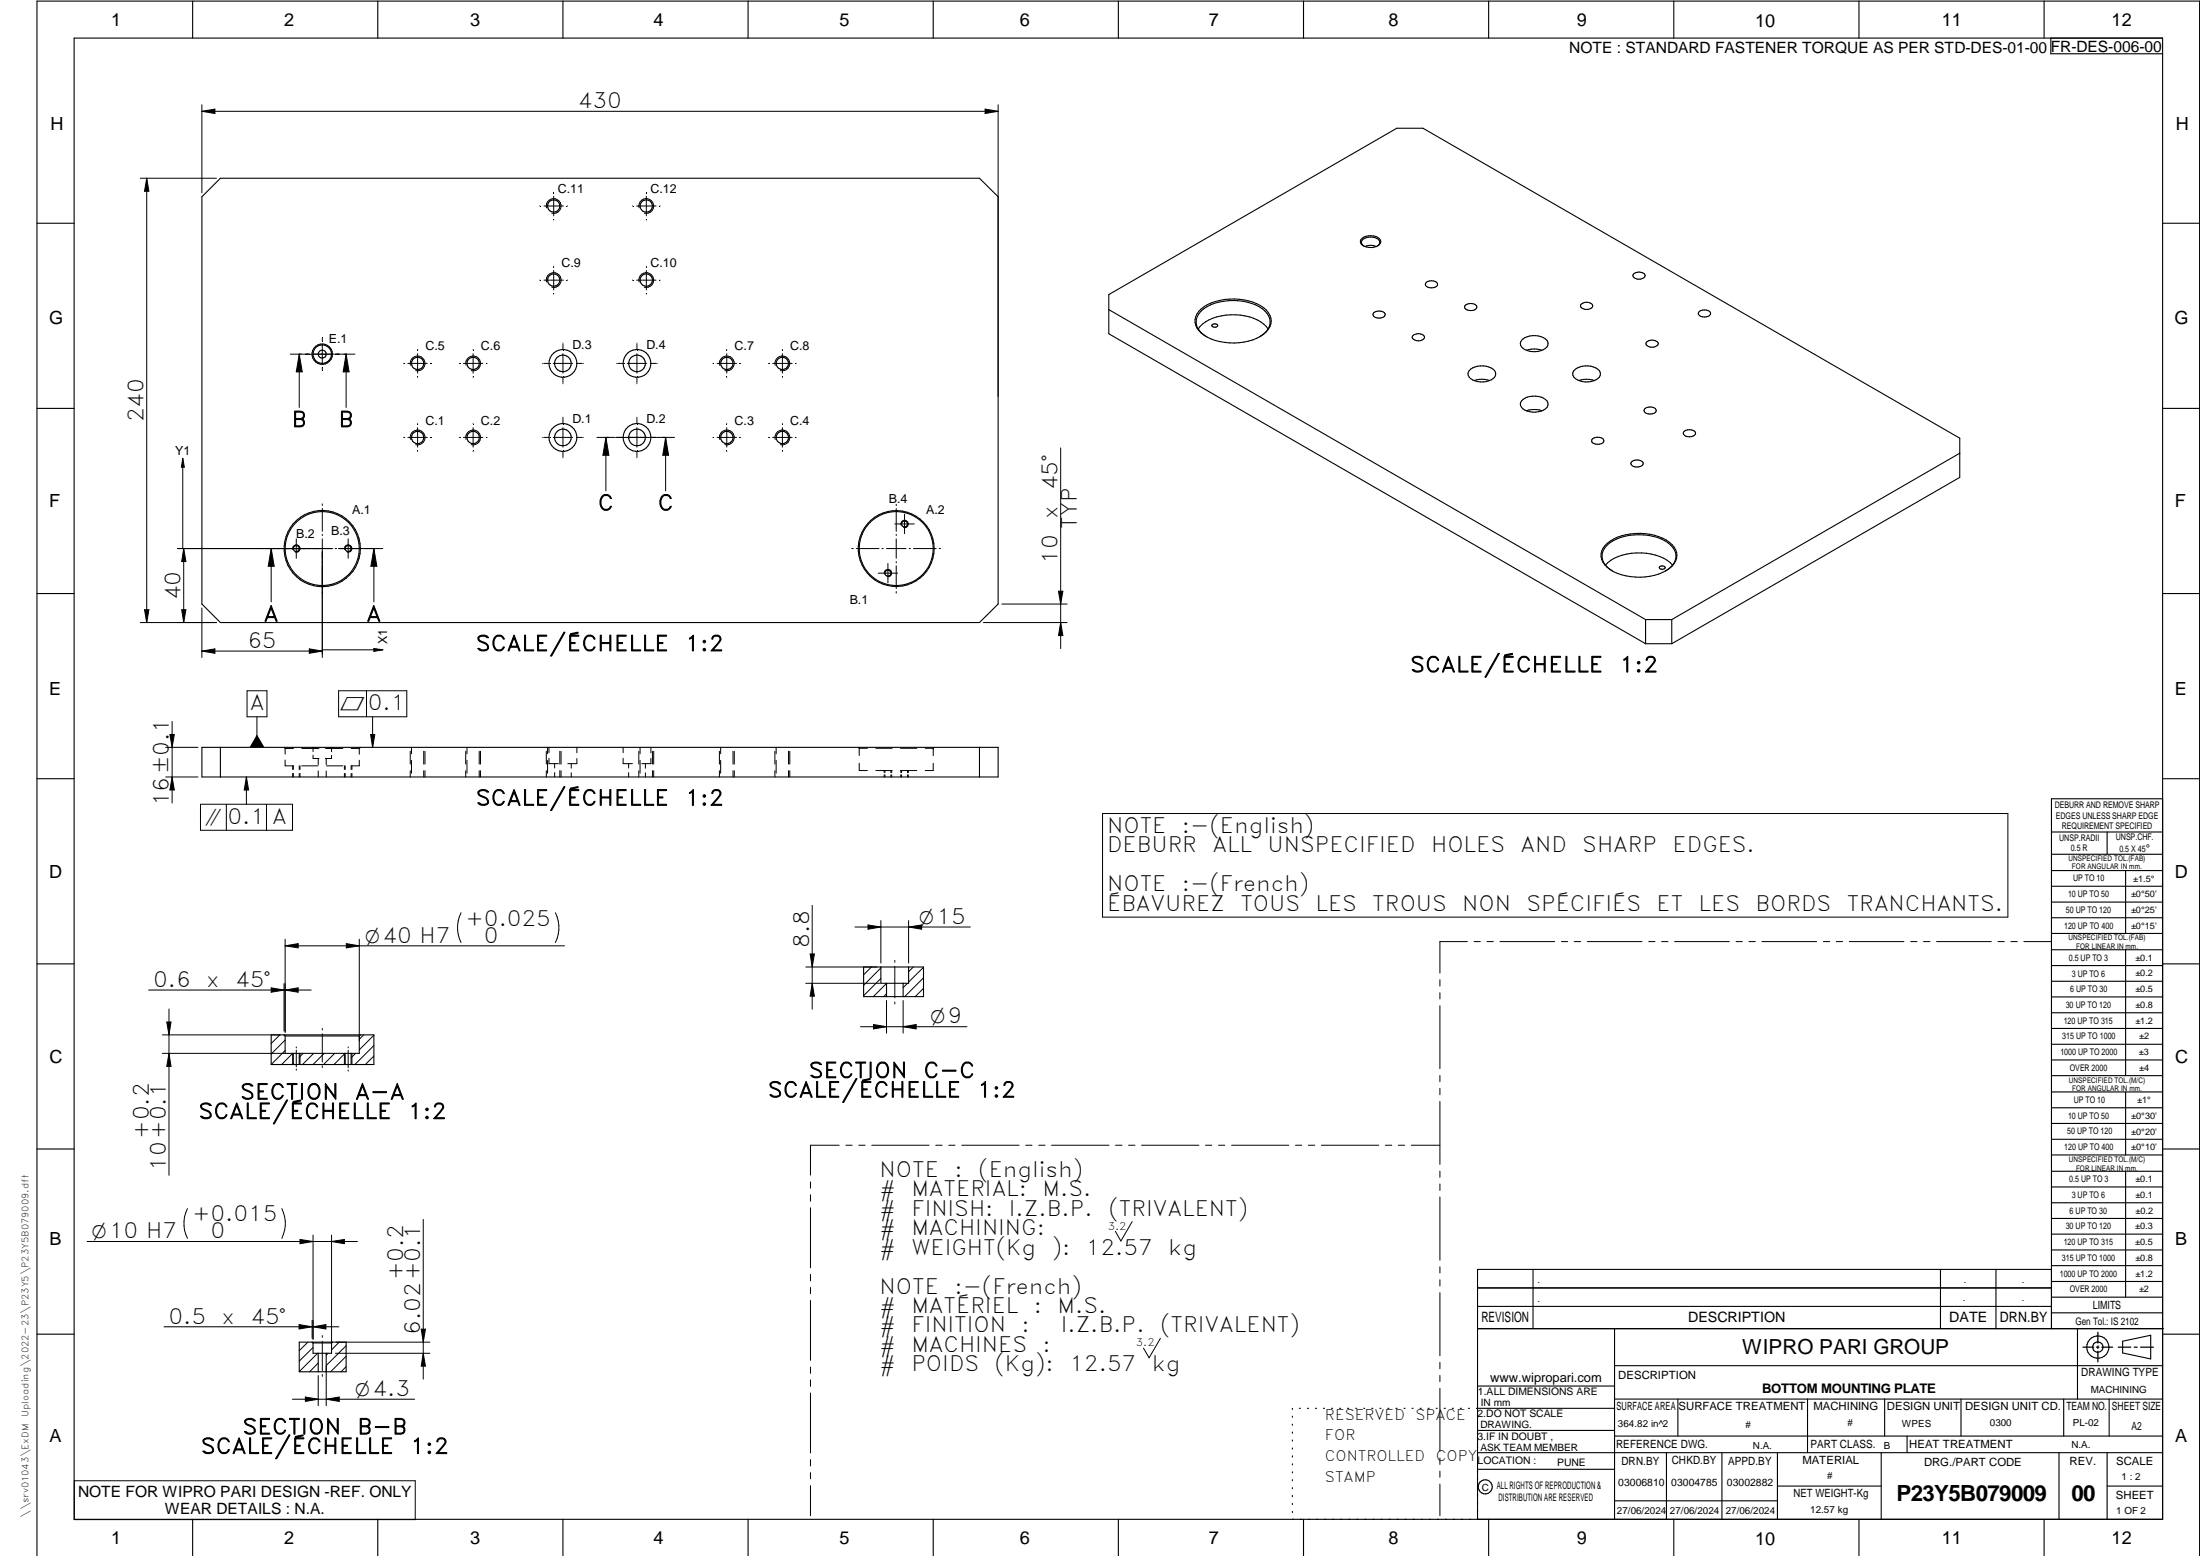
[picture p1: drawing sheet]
<svg xmlns="http://www.w3.org/2000/svg" width="594mm" height="420mm" viewBox="0 0 594 420" stroke-linecap="round" stroke-linejoin="round" font-family="sans-serif">
<g fill="none" stroke="#000" stroke-width=".3">
<path d="M20 10.3h564v400h-564zM52 .3v10M102 .3v10M152 .3v10M202 .3v10M252 .3v10M302 .3v10M352 .3v10M402 .3v10M452 .3v10M502 .3v10M552 .3v10"/>
<path d="M553.8 10.3v4.2h30.2M54.5 53.1l5-5h205l5 5v110l-5 5h-205l-5-5zM10 60.3h10M367.9 64.3a3.8 3.8 0 0 1 4.9 .6 1.68 1.68 0 0 1-1.8 1.9h-.7a2.81 2.81 0 0 1-2.9-1.4v-.4zM371.6 66.5a3.9 3.9 0 0 0-3 0M372 66.4a1.08 1.08 0 0 0 .6-1.1 1.08 1.08 0 0 0-.8-.9 3.3 3.3 0 0 0-4.1 .7 1.12 1.12 0 0 0 .6 1.3M385.2 76.2l1.3-.4a1.2 1.2 0 0 1 1.6 1.3 2.3 2.3 0 0 1-3.1 0l-.1-.3zM441.2 73.9a2.05 2.05 0 0 1 3 .5 1.89 1.89 0 0 1-3.3 0zM584 60.3h10M299.4 83.6l145 83.7M327.3 87.7l.9-.2 .6 .4a.91 .91 0 0 1-1.6 0zM341.2 90.2a15.2 15.2 0 0 1-16.8-.3 4 4 0 0 1 0-6.5 15.2 15.2 0 0 1 15-1.4 5.2 5.2 0 0 1 3.8 5.4 5.5 5.5 0 0 1-3.1 3.5"/>
<path d="M341.7 89.7a3.9 3.9 0 0 0-.8-6.3 15.2 15.2 0 0 0-15.9 0 4 4 0 0 0 0 7l.8 .5M342.4 88.9a10.1 10.1 0 0 0-7.5-3.8 13.1 13.1 0 0 0-10.8 3l-.6 .8M371 84.4a2.05 2.05 0 0 1 3.1 .5 1.79 1.79 0 0 1-2.7 .8 .79 .79 0 0 1-.6-.5 .79 .79 0 0 1 .2-.8zM381.7 90.5a2.05 2.05 0 0 1 3 .6 1.92 1.92 0 0 1-3.4 0zM395.8 82.3a2.05 2.05 0 0 1 3 .6 1.92 1.92 0 0 1-3.3 0zM411.3 91.5a5.4 5.4 0 0 1 6.4 .4 1.65 1.65 0 0 1-.9 2.5 4.9 4.9 0 0 1-6.2-1.1 1.49 1.49 0 0 1 .7-1.8zM412.2 94.6l2.1-.4 2.1 .4M427.1 82a1.97 1.97 0 0 1 3 .6 1.89 1.89 0 0 1-3.3 0zM444.8 92.2a2.05 2.05 0 0 1 3 .6 1.92 1.92 0 0 1-3.3 0zM458.9 84.1a2.05 2.05 0 0 1 3 .5 1.92 1.92 0 0 1-3.3 0zM10 110.3h10M396.7 100.1a5.2 5.2 0 0 1 6.9 0 1.65 1.65 0 0 1-.9 2.5 4.9 4.9 0 0 1-6.2-1.2v-.9z"/>
<path d="M398.1 102.7l2.1-.3 2 .3M411.3 107.9a5.4 5.4 0 0 1 6.4 .3 1.67 1.67 0 0 1-.9 2.5 5.4 5.4 0 0 1-5.9-.7 1.42 1.42 0 0 1 .4-2.1zM412.2 110.9l2.1-.3 2.1 .3M425 100.1a5.2 5.2 0 0 1 6.9 0 1.65 1.65 0 0 1-1 2.5 4.9 4.9 0 0 1-6.1-1.2v-.9zM426.3 102.7l2.1-.3 2.1 .3M430.1 118.4l1.4-.3a1.15 1.15 0 0 1 1.5 1.2 2.3 2.3 0 0 1-3.2 0v-.6zM444.2 110.3l1.4-.4a1.15 1.15 0 0 1 1.6 1.3 2.25 2.25 0 0 1-3.2 0l-.1-.3zM454.9 116.4a2.05 2.05 0 0 1 3 .6 1.92 1.92 0 0 1-3.4 0zM584 110.3h10M440.7 124.6a2.08 2.08 0 0 1 3 .5 1.92 1.92 0 0 1-3.3 0zM529.2 122.4l-77.8 44.9M433.5 152.6a12 12 0 0 1 9.8-3.3 11.5 11.5 0 0 1 8.3 3.3"/>
<path d="M448.1 153.1l.9-.3 .7 .4a.91 .91 0 0 1-1.7 0zM450.6 153.6a4.1 4.1 0 0 0 .2-7.2 15.3 15.3 0 0 0-16-.3 4.2 4.2 0 0 0-2.5 3.9 4.2 4.2 0 0 0 2.5 3.8 15.8 15.8 0 0 0 15.2 .3M450.8 153.5l-1.1 .7M451.3 153a3.9 3.9 0 0 0-.8-6.4 15.2 15.2 0 0 0-15.9 0 4 4 0 0 0 0 7l.8 .6M10 160.3h10M444.4 173.8l-145-83.7v-10.6l77.8-44.9h7.1l144.9 83.7v10.6l-77.8 44.9M444.4 167.3v6.5M444.4 167.3h7M444.4 173.8h7M451.4 167.3v6.5M584 160.3h10M10 210.3h10"/>
<path d="M54.5 201.8h215v8h-215zM59.5 201.8v8M264.5 201.8v8M584 215.7h-30v143.1M584 210.3h10M554 224.7h30M554 230.7h30M554 235.1h30M554 239.3h30M569 224.7v6M574 235.1v17M554 243.6h30"/>
<path d="M554 247.8h30M554 252.1h30M554 256.5h30M574 256.5v33.9M10 260.3h10M73.2 279.4h27.8v8h-27.8zM76.7 279.4l.3 .3M77 279.7h20M77 279.7v4.7h20v-4.7M97.3 279.4l-.3 .3M233.2 261.1h16.2v8h-16.2zM237.9 261.1v4.4h7.5v-4.4"/>
<path d="M239.4 265.5v3.6M243.9 265.5v3.6M554 260.7h30M554 265h30M554 269.2h30M554 273.5h30M554 277.7h30M584 260.3h10M79.2 284.4v3M80.8 284.4v3M93.2 284.4v3M94.8 284.4v3"/>
<path d="M554 282h30M554 286.2h30M554 290.4h30M554 294.9h30M554 299.1h30M574 294.9v17M10 310.3h10M554 303.4h30M554 307.6h30M554 311.9h30M554 316.3h30M574 316.3v34"/>
<path d="M584 310.3h10M554 320.5h30M554 324.8h30M554 329h30M554 333.2h30M554 337.5h30M399 358.8h185.2M399 352.8h155M399 347.8h155M414 342.8v16M436 358.8v51.5M524 342.8v16"/>
<path d="M539 342.8v16M554 341.8h30M554 346h30M554 350.3h30M554 354.5h30M554 342.8h-155v67.5M561 358.8v19M10 360.3h10M80.8 362.4h12.7v8h-12.7zM84.3 362.4l.2 .2M84.5 362.6h5M85.9 365.4v5"/>
<path d="M88.1 365.4v5M89.5 362.6v2.8h-5v-2.8M89.8 362.4l-.3 .2M399 374.3h37M436 377.8h148M453.1 377.8v10M488.1 377.8v14.5M508.9 377.8v10M529.5 377.8v10M557.3 377.8v10M569.5 377.8v10M573.2 362.2l7.6-1.6v6.3l-7.6-1.6z"/>
<path d="M584 368.8h-148M584 360.3h10M349 380.3v.3M349 382.4v.3M349 384.6v.3M349 386.7v.3M349 388.8v.3M349 391v.3M349 393.1v.3M349 395.3v.3M349 397.4v.3M349 399.5v.3"/>
<path d="M350.9 380.3h.2M353.1 380.3h.2M355.2 380.3h.3M357.4 380.3h.3M359.6 380.3h.3M361.7 380.3h.3M363.9 380.3h.3M366.1 380.3h.3M368.3 380.3h.2M370.4 380.3h.3M372.6 380.3h.3M374.8 380.3h.3"/>
<path d="M376.9 380.3h.4M379.1 380.3h.3M381.3 380.3h.3M383.4 380.3h.4M385.6 380.3h.3M387.8 380.3h.3M390 380.3h.3M392.2 380.3h.3M394.3 380.3h.3M396.5 380.3h.3M398.7 380.3h37.3M399 396.7h37"/>
<path d="M399 392.3h185M399 386.2h37M436 387.8h148M450 392.3v18M465 392.3v18M480 392.3v18M508 392.3v18M515 387.8v4.5M556 392.3v18M569 392.3v18M52 410.3v9.7M102 410.3v9.7"/>
<path d="M152 410.3v9.7M202 410.3v9.7M252 410.3v9.7M302 410.3v9.7M349 401.7v.3M349 403.8v.4M349 406v.3M349 408.1v.3M352 410.3v9.7M402 410.3v9.7M436 405.3h44M452 410.3v9.7"/>
<path d="M480 401.3h28M502 410.3v9.7M552 410.3v9.7M569 401.3h15M10 420v-419.7h584v419.7"/>
<circle cx="149.5" cy="55.6" r="1.66"/>
<circle cx="174.5" cy="55.6" r="1.67"/>
<circle cx="149.5" cy="75.6" r="1.66"/>
<circle cx="174.5" cy="75.6" r="1.67"/>
<circle cx="87" cy="95.6" r="2.76"/>
<circle cx="87" cy="95.6" r="1.07"/>
<circle cx="87" cy="95.6" r="2.5"/>
<circle cx="112.8" cy="98.1" r="1.66"/>
<circle cx="127.8" cy="98.1" r="1.66"/>
<circle cx="152" cy="98.1" r="2.25"/>
<circle cx="152" cy="98.1" r="3.8"/>
<circle cx="172" cy="98.1" r="3.8"/>
<circle cx="172" cy="98.1" r="2.25"/>
<circle cx="196.3" cy="98.1" r="1.67"/>
<circle cx="211.3" cy="98.1" r="1.66"/>
<circle cx="112.8" cy="118.1" r="1.67"/>
<circle cx="127.8" cy="118.1" r="1.66"/>
<circle cx="152" cy="118.1" r="2.26"/>
<circle cx="152" cy="118.1" r="3.8"/>
<circle cx="172" cy="118.1" r="2.24"/>
<circle cx="172" cy="118.1" r="3.7"/>
<circle cx="196.3" cy="118.1" r="1.67"/>
<circle cx="211.3" cy="118.1" r="1.66"/>
<circle cx="80" cy="148.1" r=".81"/>
<circle cx="87" cy="148.1" r="10.3"/>
<circle cx="87" cy="148.1" r="10"/>
<circle cx="94" cy="148.1" r=".81"/>
<circle cx="239.8" cy="154.8" r=".8"/>
<circle cx="242" cy="148.1" r="10.3"/>
<circle cx="242" cy="148.1" r="10"/>
<circle cx="244.2" cy="141.5" r=".81"/>
<circle cx="566.5" cy="363.7" r="1.39"/>
<circle cx="566.5" cy="363.8" r="3"/>
<circle cx="401.1" cy="401.5" r="1.9"/>
</g>
<g fill="none" stroke="#000" stroke-width=".27">
<path d="M54.5 28.3v23.8M54.5 30.1l3.5-.6v1.1zM54.5 30.1h215M266 29.5l3.5 .6-3.5 .5zM269.5 28.3v78.8M37.9 48.1h20.6M39.6 48.1l.6 3.5h-1.2zM39.6 48.1v120M145.7 55.6h.1M146.9 55.6h5.2M147.6 56.1a2 2 0 0 1 1.7-2.4 2 2 0 0 1 2.2 2.1 2 2 0 0 1-2.5 1.8M149.5 53v5.3"/>
<path d="M149.5 59.3v.1M153.2 55.6h.1M170.8 55.6h.1M171.9 55.6h5.3M172.6 56.1a2 2 0 0 1 1.8-2.4 2 2 0 0 1 2.1 2.2 2 2 0 0 1-2.5 1.7M174.5 59.3v.1M174.5 53v5.3M178.2 55.6h.1M145.7 75.6h.1M146.9 75.6h5.2M147.6 76.2a2 2 0 0 1 1.7-2.6 2 2 0 0 1 2.2 2.2 2 2 0 0 1-2.5 1.8M149.5 73v5.3"/>
<path d="M149.5 71.9v.1M149.5 79.3v.1M153.2 75.6h.1M170.8 75.6h.1M171.9 75.6h5.3M172.6 76.2a2 2 0 0 1 1.7-2.6 2 2 0 0 1 2.2 2.2 2 2 0 0 1-2.5 1.8M174.5 71.9v.1M174.5 79.3v.1M174.5 73v5.3M178.2 75.6h.1M78.4 95.6h17.4M80.8 95.6l.8 4.8h-1.6z"/>
<path d="M80.8 95.6v14.4M87 93v5.3M87 91.3v.7M87 99.3v.6M93.5 95.6l.8 4.8h-1.6zM93.5 95.6v14.4M109 98.1h.1M110.1 98.1h5.3M110.8 98.6a2 2 0 0 1 1.8-2.4 2 2 0 0 1 2.1 2.1 2 2 0 0 1-2.4 1.8M112.8 94.4h.1M112.8 95.5v5.3M124 98.1h.1"/>
<path d="M125.1 98.1h5.3M125.9 98.6a2 2 0 0 1 1.7-2.4 2 2 0 0 1 2.2 2.2 2 2 0 0 1-2.6 1.7M127.8 94.4h.1M127.8 95.5v5.3M131.4 98.1h.1M146.5 98.1h.1M146.8 98.1h1.4M149.4 98.1h5.2M152 92.6v.1M152 93v1.4M152 95.5v5.3M155.8 98.1h1.4"/>
<path d="M157.4 98.1h.1M166.5 98.1h.1M166.8 98.1h1.4M169.4 98.1h5.2M172 92.6v.1M172 93v1.4M172 95.5v5.3M175.8 98.1h1.4M177.4 98.1h.1M192.5 98.1h.1M193.6 98.1h5.3M194.3 98.6a2 2 0 0 1 1.8-2.4 2 2 0 0 1 2.2 2.2 2 2 0 0 1-2.6 1.7"/>
<path d="M196.3 95.5v5.3M196.3 94.4h.1M199.9 98.1h.1M207.5 98.1h.1M208.7 98.1h5.2M209.3 98.6a2 2 0 0 1 1.8-2.4 2 2 0 0 1 2.2 2.2 2 2 0 0 1-2.6 1.7M211.3 94.4h.1M211.3 95.5v5.3M214.9 98.1h.1M109 118.1h.1M110.1 118.1h5.3M110.8 118.7a2 2 0 0 1 1.7-2.6 2 2 0 0 1 2.2 2.2 2 2 0 0 1-2.4 1.8"/>
<path d="M112.8 115.5v5.2M112.8 101.8v.1M112.8 114.4v.1M124 118.1h.1M125.1 118.1h5.3M125.9 118.7a2 2 0 0 1 1.7-2.6 2 2 0 0 1 2.2 2.2 2 2 0 0 1-2.6 1.8M127.8 101.8v.1M127.8 114.4v.1M127.8 115.5v5.2M131.4 118.1h.1M146.5 118.1h.1M146.8 118.1h1.4"/>
<path d="M149.4 118.1h5.2M152 101.9v1.4M152 103.5v.1M152 112.6v.1M152 112.9v1.4M152 115.5v5.2M155.8 118.1h1.4M157.4 118.1h.1M161.2 118.1h4.8M163.6 118.1l.8 4.8h-1.6zM163.6 118.1v14.4M166.2 118.1h11"/>
<path d="M172 101.9v1.4M172 103.5v.1M172 112.6v.1M172 112.9v1.4M172 115.5v5.2M177.4 118.1h4.8M179.7 118.1l.8 4.8h-1.5zM179.7 118.1v14.4M192.5 118.1h.1M193.6 118.1h5.3M194.3 118.7a2 2 0 0 1 1.8-2.6 2 2 0 0 1 2.2 2.2 2 2 0 0 1-2.6 1.8M196.3 115.5v5.2"/>
<path d="M196.3 101.8v.1M196.3 114.4v.1M199.9 118.1h.1M207.5 118.1h.1M208.7 118.1h5.2M209.3 118.7a2 2 0 0 1 1.8-2.6 2 2 0 0 1 2.2 2.2 2 2 0 0 1-2.6 1.8M211.3 101.8v.1M211.3 114.4v.1M211.3 115.5v5.2M214.9 118.1h.1M49.4 123.8l.4 2.4h-.8zM49.4 123.8v24.3"/>
<path d="M87 136.1v.4M87 137.3v6.2M112.8 121.8v.1M127.8 121.8v.1M152 121.9v1.4M152 123.5v.1M172 121.9v1.4M172 123.5v.1M196.3 121.8v.1M211.3 121.8v.1M242 136.1v.4M242 137.3v6.2"/>
<path d="M244.3 138.9v5.2M286.4 120.9v54.2M47.9 148.1h41.9M49.6 148.1v20M49.6 148.1l.6 3.5h-1.1zM73.2 148.1l.8 4.8h-1.6zM73.2 148.1v14.4M79 148.4a1.01 1.01 0 0 1 .9-1.3 1.01 1.01 0 0 1 1.1 1.1 1.01 1.01 0 0 1-1.3 .9M80 145.5v5.2M87 144.3v.3M87 145.5v32M90.5 148.1h.4"/>
<path d="M93 148.4a1.01 1.01 0 0 1 .9-1.3 1.01 1.01 0 0 1 1.1 1.1 1.01 1.01 0 0 1-1.2 .9M94 145.5v5.2M101 148.1v14.4M101 148.1l.8 4.8h-1.6zM103.4 148.1h-12M230 148.1h.4M231.2 148.1h6.2M237.1 154.8h5.3M238.2 148.1h.3M238.8 155a.99 .99 0 0 1 .8-1.3 .99 .99 0 0 1 1.1 1.1 .99 .99 0 0 1-1.2 .9M239.4 148.1h5.2M239.8 152.1v5.3"/>
<path d="M241.6 141.5h5.3M242 144.3v.3M242 145.5v5.2M242 151.6v.4M242 152.8v6.1M242 159.7v.4M243.3 141.8a.99 .99 0 0 1 .8-1.3 .99 .99 0 0 1 1.1 1 .99 .99 0 0 1-1.2 1M245.5 148.1h.4M246.7 148.1h6.1M253.6 148.1h.4M285.8 159.6h1.2l-.6 3.5zM37.9 168.1h20.6"/>
<path d="M39 164.6h1.2l-.6 3.5zM49.1 164.6h1.1l-.6 3.5zM54.5 164.2v13.3M54.5 175.8l3.5-.6v1.2zM54.5 175.8h32.5M83.5 175.2l3.5 .6-3.5 .6zM87 175.5h16.4M101 175.1l2.4 .4-2.4 .4zM265.6 168.1h22.6M270.5 163.1h17.7M286.4 168.1l.6 3.5h-1.2zM45.9 198.3h1.2l-.6 3.5z"/>
<path d="M46.5 194.8v22M66.7 186.5h5.4v7h-5.4zM69.4 193.5v8.3M91.4 186.5h18.4v7h-18.4zM99 186.5v7M100.1 198.3h1.1l-.6 3.5zM100.6 193.5v8.3M44.7 209.8h8.8M44.7 201.8h8.8M46.5 209.8l.6 3.5h-1.2zM54.1 217.2h24.9v7h-24.9zM61.1 217.2v7"/>
<path d="M66.5 209.8l.6 3.5h-1.2zM66.5 209.8v7.4M72 217.2v7M76.7 201.8l.1 .1M76.9 202l.1 .1M77 202.1h2.2M77 205.2v1.6h2.2M77 202.1v1.5M79 206.8v1M79 208.8v1M79.2 206.8v1M79.2 208.8v1"/>
<path d="M80.8 206.8v1M80.8 208.9v.9M81 206.8v1M81 208.8v1M81.5 206.8h4.4M81.5 202.1h4.4M84.3 201.8v.1M84.4 202l.1 .1M84.5 203.9v.9h1.6M84.5 202.1v.8M84.5 202.1h1.6M85.9 204.8v1.7"/>
<path d="M85.9 208.2v1.6M87.8 202.1h1.7M88.1 204.8v1.7M88.1 208.2v1.6M88.2 206.8h4.4M88.2 202.1h4.4M89.5 202.1h.1M89.5 204v.8h-1.7M89.5 202.1v.9M89.8 201.8l-.1 .1M93 206.8v1M93 208.8v1"/>
<path d="M93.2 206.8v1M93.2 208.8v1M94.8 202.1h2.2M94.8 208.9v.9M95 206.8v1M95 208.8v1M97 205.3v1.5h-2.2v1M97 202.1v1.6M97.1 202.1h-.1M97.3 201.8l-.1 .1M110.8 202.9v3.4M110.8 208.1v1.7"/>
<path d="M111.1 201.8v1.7M111.1 205.3v3.5M114.4 202.9v3.4M114.4 208.1v1.7M114.8 202.9v3.4M114.8 208.1v1.7M125.8 202.9v3.4M125.8 208.1v1.7M126.1 201.8v1.7M126.1 205.3v3.5M129.4 202.9v3.4M129.4 208.1v1.7"/>
<path d="M129.7 202.9v3.4M129.7 208.1v1.7M147.5 202.9v3.4M147.5 208.1v1.7M147.9 201.8v1.7M147.9 205.3v3.5M148.2 204.8v1.4h2.6M148.2 201.8v1.4M149.8 206.2v1.2M149.8 208.6v1.2M151.2 202.9v3.4M151.2 208.1v1.7"/>
<path d="M151.5 202.9v3.4M151.5 208.1v1.7M154.3 206.2v1.2M154.3 208.7v1.1M155.8 204.8v1.4h-2.5M155.8 201.8v1.5M168.3 204.8v1.4h2.5M168.3 201.8v1.4M169.7 206.2v1.2M169.7 208.6v1.2M172.5 202.9v3.4M172.5 208.1v1.7"/>
<path d="M172.8 201.8v1.7M172.8 205.3v3.5M174.3 206.2v1.2M174.3 208.7v1.1M175.8 204.8v1.4h-2.5M175.8 201.8v1.5M176.2 202.9v3.4M176.2 208.1v1.7M176.5 202.9v3.4M176.5 208.1v1.7M194.3 202.9v3.4M194.3 208.1v1.7"/>
<path d="M194.6 201.8v1.7M194.6 205.3v3.5M197.9 202.9v3.4M197.9 208.1v1.7M198.3 202.9v3.4M198.3 208.1v1.7M209.2 202.9v3.4M209.2 208.1v1.7M209.6 201.8v1.7M209.6 205.3v3.5M212.9 202.9v3.4M212.9 208.1v1.7"/>
<path d="M213.3 202.9v3.4M213.3 208.1v1.7M231.8 201.8v.1M231.9 202l.1 .1M232 202.1h2.2M232 206.1v2h2.2M232 202.1v1.9M236.5 202.1h4.4M236.5 208.1h4.4M238.8 208.1v.5M238.8 209.2v.6M239 208.1v.5"/>
<path d="M239 209.2v.6M240.6 208.1v.6M240.6 209.3v.5M240.8 208.1v.5M240.8 209.2v.6M243.2 202.1h4.4M243.2 208.1h4.4M243.2 208.1v.5M243.2 209.2v.6M243.5 208.1v.5M243.5 209.2v.6M245.1 208.1v.6"/>
<path d="M245.1 209.3v.5M245.3 208.1v.5M245.3 209.2v.6M249.8 202.1h2.2M252 202.1h.1M252 206.1v2h-2.2M252 202.1v1.9M252.3 201.8l-.1 .1M297.7 219.7h244.5v27.9h-244.5zM77 255.4l3.5-.6v1.1zM77 253.6v25.1M77 255.4h75.4"/>
<path d="M93.5 254.8l3.5 .6-3.5 .5zM97 253.6v27.5M124.5 246.5a9 9 0 0 0 0 8M150 246.5a9 9 0 0 1 0 8M218.8 257.6h1.1l-.6 3.5zM219.3 244.5v28M230.9 250.3h31.1M234.4 249.8l3.5 .5-3.5 .6zM237.9 248.6v11.5M241.6 259.3v.5M245.4 248.6v11.5M245.4 250.3l3.5-.5v1.1z"/>
<path d="M396.2 254.3h-7.4v8.5M398.1 254.3h1.6M401.5 254.3h1.8M405 254.3h14.8M421.6 254.3h1.7M425.1 254.3h1.7M428.6 254.3h14.8M445.2 254.3h1.7M448.7 254.3h1.7M452.2 254.3h14.8M468.8 254.3h1.7M472.3 254.3h1.7"/>
<path d="M475.8 254.3h14.8M492.4 254.3h1.7M495.8 254.3h1.8M499.4 254.3h14.7M516 254.3h1.6M519.4 254.3h1.8M522.9 254.3h14.8M539.5 254.3h1.7M543 254.3h1.7M546.5 254.3h7.4M40.1 267.3h43.9M43.9 279.4h31.8"/>
<path d="M45 276h1.2l-.6 3.4zM45.6 272.5v44.9M73.2 266.7l3.5 .6-3.5 .6zM75.6 279.4l-2.4 2.4M76.7 265.6v12.8M77 267.3l3.5-.6v1.2zM87 277.7v.4M87 279.1v7.7M98.2 279.4l-1.2 1.2M101 279.5l-4 4M217.6 265.5h20M217.6 261.1h19.2"/>
<path d="M219.3 265.5l.6 3.5h-1.1zM232.4 277.2h28.7M235.3 261.1l-2.1 2.1M235.9 276.6l3.5 .6-3.5 .6zM237.9 264.2l-4.7 4.7M237.9 261.4l-4.7 4.7M239.4 270.2v8.8M239.4 268.4l-.8 .7M239.4 265.6l-3.6 3.5M241.6 260.9v8.6M241.6 270.6v.5M243.9 270.2v8.8"/>
<path d="M243.9 277.2l3.5-.6v1.2zM245.1 265.5l-1.2 1.2M246.6 261.1l-1.2 1.3M249.4 266.9l-2.3 2.2M249.4 264l-5.1 5.1M249.4 261.2l-4 4M388.8 264.5v1.8M388.8 268.1v1.6M388.8 271.6v17M43.9 284.4h33.2M45.6 284.4l.6 3.6h-1.2zM77 283.7l-3.8 3.7"/>
<path d="M77 280.8l-3.8 3.8M79 287.4v-3l-2.9 3M79.2 287.1l-.3 .3M80 282.7v.3M80 283.5v4.6M80 288.7v.3M81 284.4v3M81.9 284.4l-1.1 1.1M84.7 284.4l-3 3M87 287.8v.4M87.5 284.4l-3 3M90.4 284.4l-3 3"/>
<path d="M93 284.4v3l.2-.1M93.2 284.4l-3 3M94 282.7v.3M94 283.6v4.7M94 288.9v.3M95 284.4v3M96 284.4l-1.2 1.2M101 282.3l-5.2 5.1M101 285.2l-2.3 2.2M388.8 290.4v1.7M388.8 293.9v1.7M388.8 297.4v17"/>
<path d="M218.9 319.2v1.6M226.6 309.2h-7.7v8.1M228.4 309.2h1.7M231.9 309.2h1.7M235.4 309.2h15.5M252.7 309.2h1.7M256.2 309.2h1.7M259.7 309.2h15.5M277 309.2h1.7M280.5 309.2h1.7M284 309.2h15.5M301.2 309.2h1.8"/>
<path d="M304.8 309.2h1.7M308.3 309.2h15.5M325.5 309.2h1.7M329.1 309.2h1.6M332.6 309.2h15.4M349.8 309.2h1.7M353.3 309.2h1.7M356.8 309.2h15.5M374.1 309.2h1.7M377.6 309.2h1.7M381.1 309.2h7.7M388.8 316.2v1.7"/>
<path d="M388.8 319.7v1.7M23.5 335.2h73M50.6 326.3a9 9 0 0 0 0 8.1M76.1 326.3a9 9 0 0 1 0 8.1M81 334.7l3.5 .5-3.5 .6zM84.5 333.5v28.1M89.5 335.2l3.5-.5v1.1zM89.5 333.5v29.5M114.3 329.3v43.1M218.9 322.6v1.8M218.9 326.1v16.2M305.7 329.9l-3 5.2-1.5-2.6"/>
<path d="M388.8 323.2v17.1M44.3 358.3h47.2M80.8 357.7l3.5 .6-3.5 .6zM84.3 356.5v4.9M84.5 358.3l3.5-.6v1.2zM113.7 358.9h1.2l-.6 3.5zM218.9 344.1v1.8M218.9 347.6v1.7M218.9 351.2v16.1M388.8 342.1v1.6M388.8 345.6v1.7M388.8 349v17.1"/>
<path d="M78.9 377.8h33.1M82.5 377.2l3.4 .6-3.4 .6zM83.1 362.4l-2.3 2.3M84.5 363.9l-3.7 3.6M85.8 365.4l-5 5M85.9 371.4v8.2M85.9 368l-2.3 2.4M87 360.6v.5M87 362.2v7.9M87 371.1v.5M88.1 368.9v10.7M88.1 377.8l3.5-.6v1.2z"/>
<path d="M88.6 365.4l-.5 .5M90.6 365.4h25.5M90.8 362.4h25.3M91.6 362.4l-2.1 2.1M93.5 363.4l-5.4 5.3M93.5 366.2l-4.2 4.2M93.5 369l-1.4 1.4M114.3 365.4l.6 3.5h-1.2zM218.9 369.1v1.7M218.9 372.6v1.8M218.9 376.1v16.2M313.3 361.4l-3 5.2-1.5-2.6"/>
<path d="M388.8 367.9v1.7M388.8 371.4v1.7M388.8 374.9v17M20.1 399.8h92v10.5h-92zM218.9 394.1v1.8M218.9 397.6v1.7M388.8 393.7v1.7M388.8 397.2v1.7M218.9 401.2v8.1M388.8 400.7v8.6"/>
</g>
<path d="M566.5 359.7v3M562.5 363.8h2.9M566.1 363.8h.7M566.5 363.4v.7M566.5 364.9v2.8M567.6 363.8h2.9M572 363.8h3.4M576.3 363.8h.8M578 363.8h3.5" fill="none" stroke="#000" stroke-width=".34"/>
<g fill="#000">
<path d="M54.5 30.1l3.5-.6v1.1zM266 29.5l3.5 .6-3.5 .5zM39.6 48.1l.6 3.5h-1.2zM80.8 95.6l.8 4.8h-1.6zM93.5 95.6l.8 4.8h-1.6zM49.4 123.8l.4 2.4h-.8zM163.6 118.1l.8 4.8h-1.6zM179.7 118.1l.8 4.8h-1.5zM49.6 148.1l.6 3.5h-1.1zM73.2 148.1l.8 4.8h-1.6zM101 148.1l.8 4.8h-1.6zM285.8 159.6h1.2l-.6 3.5z"/>
<path d="M39 164.6h1.2l-.6 3.5zM49.1 164.6h1.1l-.6 3.5zM54.5 175.8l3.5-.6v1.2zM83.5 175.2l3.5 .6-3.5 .6zM101 175.1l2.4 .4-2.4 .4zM286.4 168.1l.6 3.5h-1.2zM45.9 198.3h1.2l-.6 3.5zM100.1 198.3h1.1l-.6 3.5zM46.5 209.8l.6 3.5h-1.2zM66.5 209.8l.6 3.5h-1.2zM69.4 198.3l2 3.5h-4zM77 255.4l3.5-.6v1.1z"/>
<path d="M93.5 254.8l3.5 .6-3.5 .5zM218.8 257.6h1.1l-.6 3.5zM234.4 249.8l3.5 .5-3.5 .6zM245.4 250.3l3.5-.5v1.1zM45 276h1.2l-.6 3.4zM73.2 266.7l3.5 .6-3.5 .6zM77 267.3l3.5-.6v1.2zM219.3 265.5l.6 3.5h-1.1zM235.9 276.6l3.5 .6-3.5 .6zM243.9 277.2l3.5-.6v1.2zM45.6 284.4l.6 3.6h-1.2zM81 334.7l3.5 .5-3.5 .6z"/>
<path d="M89.5 335.2l3.5-.5v1.1zM80.8 357.7l3.5 .6-3.5 .6zM84.5 358.3l3.5-.6v1.2zM113.7 358.9h1.2l-.6 3.5zM82.5 377.2l3.4 .6-3.4 .6zM88.1 377.8l3.5-.6v1.2zM114.3 365.4l.6 3.5h-1.2z"/>
</g>
<g font-size="6">
<text x="512.1" y="405.2">P23Y5B079009</text>
<text x="559.4" y="405.2">00</text>
</g>
<g font-size="5.7">
<text x="156.1" y="29.2">430</text>
<text x="38.7" y="114" transform="rotate(-90 38.7 114)">240</text>
<text x="78.8" y="115.3">B</text>
<text x="91.4" y="115.3">B</text>
<text x="161.5" y="137.8">C</text>
<text x="177.6" y="137.8">C</text>
<text x="285.5" y="132.3" transform="rotate(-90 285.5 132.3)">45°</text>
<text x="285.5" y="140.1" transform="rotate(-90 285.5 140.1)">x</text>
<text x="290.8" y="142.8" transform="rotate(-90 290.8 142.8)">TYP</text>
<text x="285.5" y="152.2" transform="rotate(-90 285.5 152.2)">10</text>
<text x="48.8" y="162.1" transform="rotate(-90 48.8 162.1)">40</text>
<text x="71.2" y="167.8">A</text>
<text x="98.9" y="167.8">A</text>
<text x="66.8" y="174.9">65</text>
<text x="128.5" y="175.8">SCALE/ÉCHELLE</text>
<text x="185" y="175.8">1:2</text>
<text x="380.8" y="181.5">SCALE/ÉCHELLE</text>
<text x="437.3" y="181.5">1:2</text>
<text x="67.4" y="191.8">A</text>
<text x="99.3" y="191.8">0.1</text>
<text x="45.6" y="217.7" transform="rotate(-90 45.6 217.7)">16±0.1</text>
<text x="128.5" y="217.5">SCALE/ÉCHELLE</text>
<text x="185" y="217.5">1:2</text>
<text x="61.5" y="222.4">0.1 A</text>
<text x="299" y="224.9">NOTE</text>
<text x="319.1" y="224.9">:-(English)</text>
<text x="299" y="230.2">DEBURR</text>
<text x="327.4" y="230.2">ALL</text>
<text x="342.3" y="230.2">UNSPECIFIED</text>
<text x="386.4" y="230.2">HOLES</text>
<text x="410.6" y="230.2">AND</text>
<text x="427.3" y="230.2">SHARP</text>
<text x="451.7" y="230.2">EDGES.</text>
<text x="299" y="240.7">NOTE</text>
<text x="299" y="245.9">ÉBAVUREZ</text>
<text x="319.1" y="240.7">:-(French)</text>
<text x="335" y="245.9">TOUS</text>
<text x="355.3" y="245.9">LES</text>
<text x="370.6" y="245.9">TROUS</text>
<text x="394.9" y="245.9">NON</text>
<text x="412.2" y="245.9">SPÉCIFIÉS</text>
<text x="447.3" y="245.9">ET</text>
<text x="458.7" y="245.9">LES</text>
<text x="474.1" y="245.9">BORDS</text>
<text x="498.7" y="245.9">TRANCHANTS.</text>
<text x="125.7" y="250">+0.025</text>
<text x="130.7" y="254.5">0</text>
<text x="218.5" y="255.9" transform="rotate(-90 218.5 255.9)">8.8</text>
<text x="41.4" y="266.4">0.6</text>
<text x="55.7" y="266.4">x</text>
<text x="63.5" y="266.4">45°</text>
<text x="218.4" y="291">SECTION</text>
<text x="249.4" y="291">C-C</text>
<text x="64.8" y="296.8">SECTION</text>
<text x="95.9" y="296.8">A-A</text>
<text x="207.3" y="296.3">SCALE/ÉCHELLE</text>
<text x="263.9" y="296.3">1:2</text>
<text x="53.6" y="302.1">SCALE/ÉCHELLE</text>
<text x="110.1" y="302.1">1:2</text>
<text x="40.2" y="307.5" transform="rotate(-90 40.2 307.5)">+0.2</text>
<text x="44.7" y="316.1" transform="rotate(-90 44.7 316.1)">10+0.1</text>
<text x="237.5" y="317.8">NOTE</text>
<text x="257.7" y="317.8">:</text>
<text x="264.1" y="317.8">(English)</text>
<text x="237.5" y="323">#</text>
<text x="246.1" y="323">MATERIAL:</text>
<text x="281.5" y="323">M.S.</text>
<text x="51.9" y="329.8">+0.015</text>
<text x="237.5" y="328.3">#</text>
<text x="246.1" y="328.3">FINISH:</text>
<text x="272.4" y="328.3">I.Z.B.P.</text>
<text x="299.3" y="328.3">(TRIVALENT)</text>
<text x="56.8" y="334.4">0</text>
<text x="237.5" y="333.5">#</text>
<text x="246.1" y="333.5">MACHINING:</text>
<text x="237.5" y="338.8">#</text>
<text x="246.1" y="338.8">WEIGHT(Kg</text>
<text x="284" y="338.8">):</text>
<text x="293.2" y="338.8">12.57</text>
<text x="315.5" y="338.8">kg</text>
<text x="108.9" y="345.6" transform="rotate(-90 108.9 345.6)">+0.2</text>
<text x="237.5" y="349.3">NOTE</text>
<text x="257.7" y="349.3">:-(French)</text>
<text x="45.5" y="357.4">0.5</text>
<text x="59.8" y="357.4">x</text>
<text x="67.6" y="357.4">45°</text>
<text x="237.5" y="354.5">#</text>
<text x="237.5" y="359.8">#</text>
<text x="246.1" y="359.8">FINITION</text>
<text x="246.1" y="354.5">MATÉRIEL</text>
<text x="275.8" y="359.8">:</text>
<text x="279.2" y="354.5">:</text>
<text x="285.6" y="354.5">M.S.</text>
<text x="286.4" y="359.8">I.Z.B.P.</text>
<text x="313.3" y="359.8">(TRIVALENT)</text>
<text x="113.4" y="360.4" transform="rotate(-90 113.4 360.4)">6.02+0.1</text>
<text x="237.5" y="365">#</text>
<text x="246.1" y="365">MACHINES</text>
<text x="281.5" y="365">:</text>
<text x="237.5" y="370.3">#</text>
<text x="246.1" y="370.3">POIDS</text>
<text x="268.5" y="370.3">(Kg):</text>
<text x="288.8" y="370.3">12.57</text>
<text x="311" y="370.3">kg</text>
<text x="65.5" y="387.3">SECTION</text>
<text x="96.5" y="387.3">B-B</text>
<text x="54.2" y="392.5">SCALE/ÉCHELLE</text>
<text x="110.8" y="392.5">1:2</text>
</g>
<text font-size="5.6" x="470.5" y="365.5">WIPRO PARI GROUP</text>
<g font-size="5.4">
<text x="91.8" y="191.8">r</text>
<text x="55.4" y="222.4">i</text>
<text x="248.2" y="249.5">O15</text>
<text x="98.6" y="254.5">O40 H7</text>
<text x="251.2" y="276.4">O9</text>
<text x="24.8" y="334.4">O10 H7</text>
<text x="95.9" y="376.9">O4.3</text>
</g>
<g font-size="4.9">
<text x="30" y="6.9">1</text>
<text x="76.7" y="6.9">2</text>
<text x="127" y="6.9">3</text>
<text x="176.5" y="6.9">4</text>
<text x="226.7" y="6.9">5</text>
<text x="275.4" y="6.9">6</text>
<text x="326.4" y="6.9">7</text>
<text x="375" y="6.9">8</text>
<text x="425.8" y="6.9">9</text>
<text x="473.9" y="7.3">10</text>
<text x="524.3" y="6.9">11</text>
<text x="570.2" y="6.9">12</text>
<text x="13.6" y="35.1">H</text>
<text x="587.6" y="35.1">H</text>
<text x="13.2" y="87.5">G</text>
<text x="587.2" y="87.5">G</text>
<text x="13.2" y="137">F</text>
<text x="587.2" y="137">F</text>
<text x="13.2" y="187.6">E</text>
<text x="587.2" y="187.6">E</text>
<text x="13.2" y="237">D</text>
<text x="587.2" y="237">D</text>
<text x="13.4" y="287.1">C</text>
<text x="587.4" y="287.1">C</text>
<text x="13.4" y="336.2">B</text>
<text x="587.4" y="336.2">B</text>
<text x="13.4" y="389.3">A</text>
<text x="587.4" y="389.3">A</text>
<text x="30" y="416.9">1</text>
<text x="76.7" y="416.9">2</text>
<text x="127" y="416.9">3</text>
<text x="176.5" y="416.9">4</text>
<text x="226.7" y="416.9">5</text>
<text x="275.4" y="416.9">6</text>
<text x="326.4" y="416.9">7</text>
<text x="375" y="416.9">8</text>
<text x="425.8" y="416.9">9</text>
<text x="473.9" y="417.3">10</text>
<text x="524.3" y="416.9">11</text>
<text x="570.2" y="416.9">12</text>
</g>
<g font-size="4.2">
<text x="423.7" y="14.3">NOTE : STANDARD FASTENER TORQUE AS PER STD-DES-01-00</text>
<text x="553.8" y="14">FR-DES-006-00</text>
<text x="21.1" y="404.3">NOTE FOR WIPRO PARI DESIGN -REF. ONLY</text>
<text x="44.5" y="408.8">WEAR DETAILS : N.A.</text>
</g>
<g font-size="3.9">
<text x="400" y="357.1">REVISION</text>
<text x="455.9" y="357.1">DESCRIPTION</text>
<text x="526.4" y="357.1">DATE</text>
<text x="540" y="357.1">DRN.BY</text>
<text x="357.8" y="383.3">RESERVED</text>
<text x="382.3" y="383.3">SPACE</text>
<text x="357.8" y="388.9">FOR</text>
<text x="357.8" y="394.5">CONTROLLED</text>
<text x="387.8" y="394.5">COPY</text>
<text x="357.8" y="400">STAMP</text>
</g>
<text font-size="3.6" x="475.8" y="376.1">BOTTOM MOUNTING PLATE</text>
<text font-size="3.5" x="402.4" y="373.3">www.wipropari.com</text>
<g font-size="3.4">
<text x="150.7" y="52.1">C.11</text>
<text x="175.7" y="52.1">C.12</text>
<text x="151.6" y="72.1">C.9</text>
<text x="175.7" y="72.1">C.10</text>
<text x="88.8" y="92.5">E.1</text>
<text x="114.9" y="94.6">C.5</text>
<text x="129.9" y="94.6">C.6</text>
<text x="154.6" y="94.2">D.3</text>
<text x="174.5" y="94.2">D.4</text>
<text x="198.4" y="94.6">C.7</text>
<text x="213.4" y="94.6">C.8</text>
<text x="114.9" y="114.6">C.1</text>
<text x="129.9" y="114.6">C.2</text>
<text x="154.6" y="114.2">D.1</text>
<text x="174.5" y="114.2">D.2</text>
<text x="198.4" y="114.6">C.3</text>
<text x="213.4" y="114.6">C.4</text>
<text x="47.3" y="122.9">Y1</text>
<text x="240" y="135.9">B.4</text>
<text x="95.1" y="138.7">A.1</text>
<text x="250.1" y="138.7">A.2</text>
<text x="80" y="145.2">B.2</text>
<text x="89.4" y="144.5">B.3</text>
<text x="229.4" y="163">B.1</text>
<text x="104.6" y="173.8" transform="rotate(-90 104.6 173.8)">X1</text>
</g>
<g font-size="3.1">
<text x="565.1" y="353.5">LIMITS</text>
<text x="562" y="371.7">DRAWING TYPE</text>
<text x="437" y="372.3">DESCRIPTION</text>
<text x="436.5" y="380.8">SURFACE AREA</text>
<text x="453.3" y="380.8">SURFACE TREATMENT</text>
<text x="489.7" y="380.8">MACHINING</text>
<text x="509.5" y="380.8">DESIGN UNIT</text>
<text x="530.6" y="380.8">DESIGN UNIT CD.</text>
<text x="558" y="380.6">TEAM NO.</text>
<text x="570.3" y="380.7">SHEET SIZE</text>
<text x="575.6" y="386.1">A2</text>
<text x="436.4" y="391.1">REFERENCE DWG.</text>
<text x="437.8" y="395.5">DRN.BY</text>
<text x="451.4" y="395.4">CHKD.BY</text>
<text x="466.6" y="395.5">APPD.BY</text>
<text x="486.7" y="395.4">MATERIAL</text>
<text x="488.9" y="390.9">PART CLASS.</text>
<text x="515.6" y="390.9">HEAT TREATMENT</text>
<text x="519.6" y="395.9">DRG./PART CODE</text>
<text x="558.9" y="395.5">REV.</text>
<text x="571.4" y="395.6">SCALE</text>
<text x="484.3" y="404.2">NET WEIGHT-Kg</text>
<text x="571.4" y="404.7">SHEET</text>
</g>
<text font-size="3" x="579.5" y="230.1">°</text>
<g font-size="2.8">
<text x="299.1" y="332.1">3.2</text>
<text x="560.4" y="357.7">Gen Tol.: IS 2102</text>
<text x="306.7" y="363.6">3.2</text>
<text x="399.1" y="376.6">1.ALL DIMENSIONS ARE</text>
<text x="399" y="382.7">2.DO NOT SCALE</text>
<text x="399" y="388.7">3.IF IN DOUBT ,</text>
<text x="399" y="395.4">LOCATION :</text>
<text x="420.5" y="396">PUNE</text>
<text x="404.2" y="402">ALL RIGHTS OF REPRODUCTION &amp;</text>
<text x="437" y="401.2">03006810</text>
<text x="451.3" y="401.2">03004785</text>
<text x="466.3" y="401.2">03002882</text>
<text x="404.7" y="405.4">DISTRIBUTION ARE RESERVED</text>
</g>
<g font-size="2.7">
<text x="564.6" y="376.2">MACHINING</text>
<text x="399.9" y="379.7">IN mm</text>
<text x="399.7" y="385.7">DRAWING.</text>
<text x="436.9" y="385.4">364.82 in^2</text>
<text x="471.4" y="385.5">#</text>
<text x="498.9" y="385">#</text>
<text x="513.6" y="385.3">WPES</text>
<text x="537.3" y="385.1">0300</text>
<text x="559.7" y="385.1">PL-02</text>
<text x="399.7" y="391.8">ASK TEAM MEMBER</text>
<text x="473.4" y="391.2">N.A.</text>
<text x="508.7" y="391.2">B</text>
<text x="559.3" y="391.1">N.A.</text>
<text x="493.4" y="399.5">#</text>
<text x="572.8" y="399.7">1 : 2</text>
<text x="400.1" y="402.5">C</text>
<text x="436.6" y="408.7">27/06/2024</text>
<text x="450.9" y="408.8">27/06/2024</text>
<text x="466" y="408.9">27/06/2024</text>
<text x="488.8" y="408.5">12.57 kg</text>
<text x="571.4" y="408.7">1 OF 2</text>
</g>
<g font-size="2.5">
<text x="554.9" y="218.3">DEBURR AND REMOVE SHARP</text>
<text x="555.2" y="221">EDGES UNLESS SHARP EDGE</text>
<text x="556.1" y="227.1">UNSP.RADII</text>
<text x="556.8" y="223.8">REQUIREMENT SPECIFIED</text>
<text x="571.4" y="226.9">UNSP.CHF.</text>
<text x="559.2" y="229.9">0.5 R</text>
<text x="572.3" y="230.1">0.5 X 45</text>
<text x="559.8" y="238">UP TO 10</text>
<text x="576.1" y="238.1">±1.5°</text>
<text x="558.5" y="242.2">10 UP TO 50</text>
<text x="575.5" y="242.3">±0°50'</text>
<text x="557.4" y="250.7">120 UP TO 400</text>
<text x="557.9" y="246.5">50 UP TO 120</text>
<text x="575.5" y="250.7">±0°15'</text>
<text x="575.5" y="246.5">±0°25'</text>
<text x="558.7" y="259.4">0.5 UP TO 3</text>
<text x="559.5" y="263.7">3 UP TO 6</text>
<text x="576.6" y="263.6">±0.2</text>
<text x="576.6" y="259.4">±0.1</text>
<text x="559" y="267.9">6 UP TO 30</text>
<text x="576.6" y="267.9">±0.5</text>
<text x="557.8" y="272.2">30 UP TO 120</text>
<text x="576.6" y="272.2">±0.8</text>
<text x="556.9" y="280.7">315 UP TO 1000</text>
<text x="557.3" y="276.4">120 UP TO 315</text>
<text x="576.6" y="276.4">±1.2</text>
<text x="577.7" y="280.7">±2</text>
<text x="556.4" y="284.9">1000 UP TO 2000</text>
<text x="577.6" y="284.9">±3</text>
<text x="558.9" y="289.2">OVER 2000</text>
<text x="577.7" y="289.3">±4</text>
<text x="560" y="297.9">UP TO 10</text>
<text x="577.1" y="297.9">±1°</text>
<text x="558.5" y="302.1">10 UP TO 50</text>
<text x="575.5" y="302.1">±0°30'</text>
<text x="557.4" y="310.6">120 UP TO 400</text>
<text x="558.2" y="306.3">50 UP TO 120</text>
<text x="575.5" y="310.6">±0°10'</text>
<text x="575.5" y="306.4">±0°20'</text>
<text x="558.8" y="319.2">0.5 UP TO 3</text>
<text x="559.4" y="323.4">3 UP TO 6</text>
<text x="576.6" y="319.2">±0.1</text>
<text x="576.6" y="323.5">±0.1</text>
<text x="558.9" y="327.7">6 UP TO 30</text>
<text x="576.7" y="327.7">±0.2</text>
<text x="557.8" y="332">30 UP TO 120</text>
<text x="576.6" y="332">±0.3</text>
<text x="556.8" y="340.5">315 UP TO 1000</text>
<text x="557.3" y="336.3">120 UP TO 315</text>
<text x="576.6" y="336.3">±0.5</text>
<text x="576.6" y="340.5">±0.8</text>
<text x="415.2" y="346.4">.</text>
<text x="530.3" y="346.5">.</text>
<text x="545.9" y="346.4">.</text>
<text x="556.2" y="344.7">1000 UP TO 2000</text>
<text x="576.6" y="344.7">±1.2</text>
<text x="415.2" y="351.5">.</text>
<text x="530" y="351.3">.</text>
<text x="545.9" y="351.4">.</text>
<text x="558.9" y="349">OVER 2000</text>
<text x="577.6" y="349">±2</text>
</g>
<g font-size="2.4">
<text x="7.7" y="382.7" transform="rotate(-90 7.7 382.7)">Uploading\2022-23\P23Y5\P23Y5B079009.dft</text>
<text x="7.7" y="409.8" transform="rotate(-90 7.7 409.8)">\\srv01043\ExDM</text>
</g>
<g font-size="2.1">
<text x="558.5" y="232.4">UNSPECIFIED TOL.(FAB)</text>
<text x="559.5" y="234.7">FOR ANGULAR IN mm.</text>
<text x="558.6" y="253.9">UNSPECIFIED TOL.(FAB)</text>
<text x="560.7" y="256.3">FOR LINEAR IN mm.</text>
<text x="558.7" y="292.3">UNSPECIFIED TOL.(M/C)</text>
<text x="559.6" y="294.7">FOR ANGULAR IN mm.</text>
<text x="558.7" y="313.7">UNSPECIFIED TOL.(M/C)</text>
<text x="560.6" y="316.1">FOR LINEAR IN mm.</text>
</g>
</svg>
